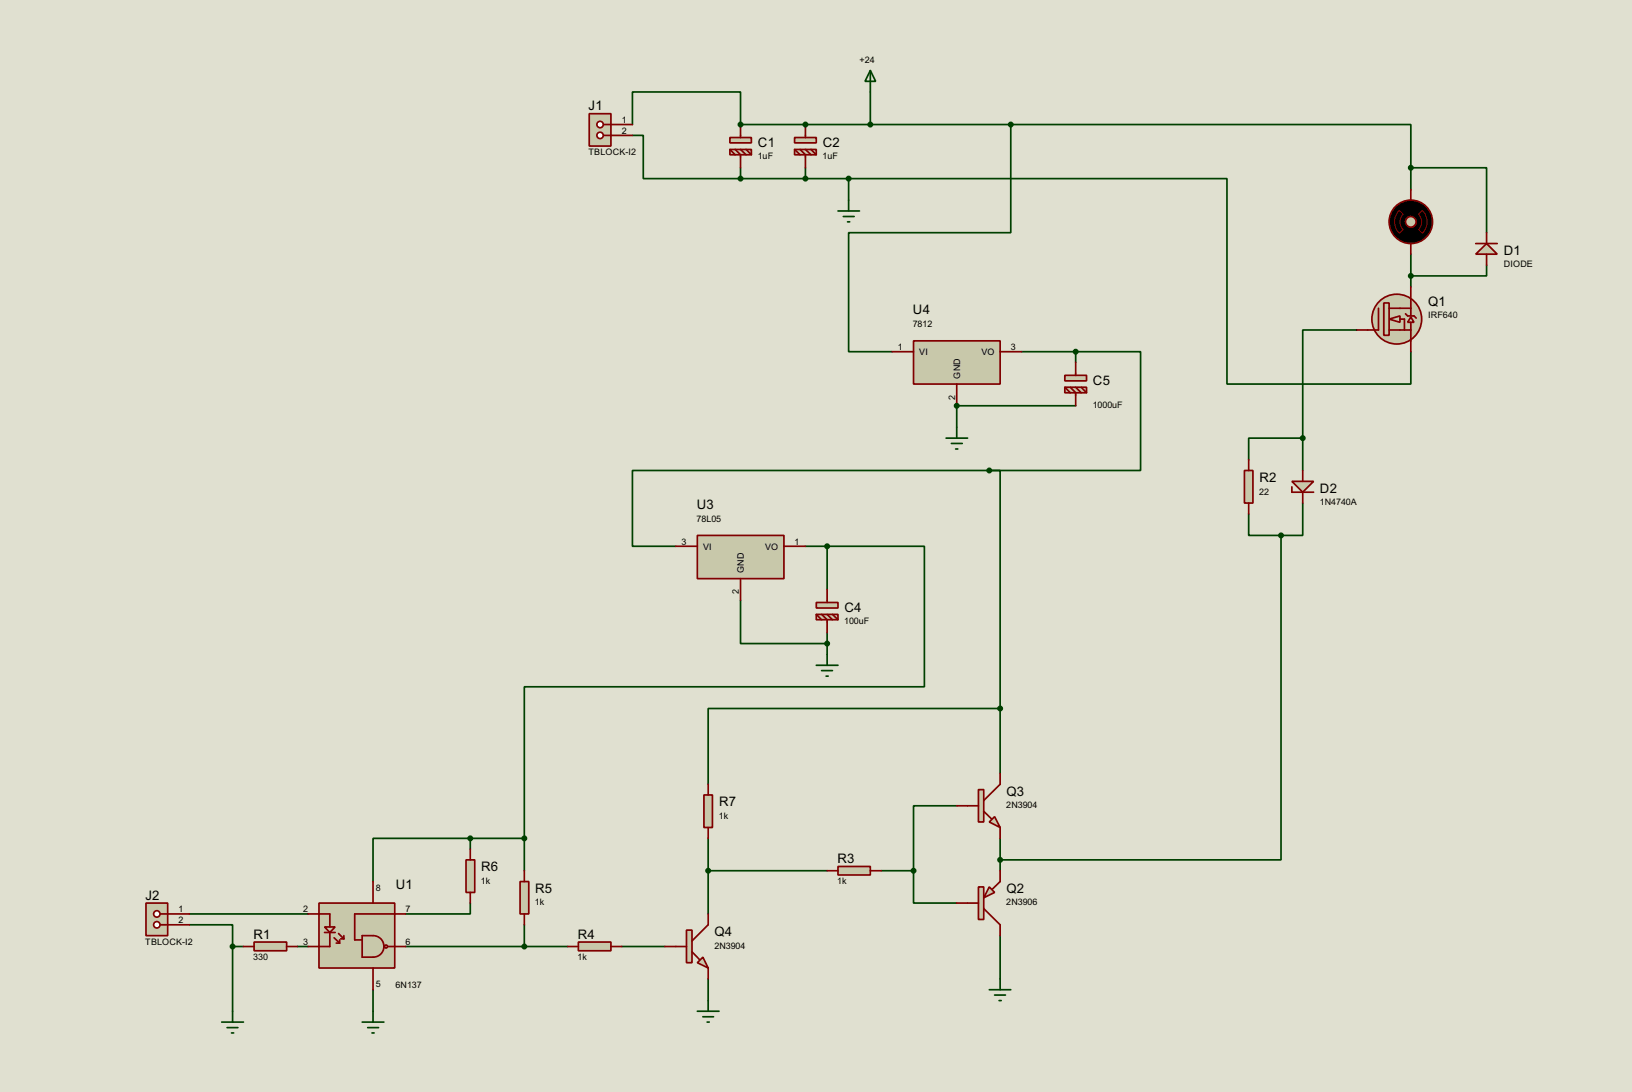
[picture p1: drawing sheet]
<svg xmlns="http://www.w3.org/2000/svg" width="383mm" height="256mm" viewBox="0 0 383 256" stroke-linecap="round" stroke-linejoin="round" font-family="sans-serif">
<path d="M0 0h383.5v256.5h-383.5z" fill="#e0e0d0"/>
<circle cx="174" cy="29.3" r=".2" fill="#004000"/>
<path d="M148.6 29.3v-7.7h25.4v7.7h15.3M189.3 39.4v2.6M44.5 217.2h10.2v5.1M44.5 214.7h27.9M54.7 222.3h2.5M54.7 222.3v15.2M69.9 222.3h2.5" fill="none" stroke="#004000" stroke-width=".4"/>
<circle cx="189.3" cy="29.3" r=".2" fill="#004000"/>
<g fill="none" stroke="#004000" stroke-width=".4">
<path d="M204.5 21.6v7.7h-15.2M189.3 42h10.1M199.4 42h88.9v48.2h43.2v-7.6M199.4 42v5M331.5 44.5v-5.1h17.8v15.3M331.5 59.7v7.7M318.8 77.5h-12.7v25.4M349.3 62.3v2.5h-17.8M224.8 95.3v5.1M306.1 102.9h-12.7v5.1M306.1 118.2v7.6h-5.1M306.1 102.9v7.6"/>
<path d="M293.4 120.7v5.1h7.6M301 125.8v76.2h-66M110.5 199.4v-2.5h-22.8v10.2M166.4 196.9v17.8M224.8 189.3h-10.1v15.2M235 181.7v-15.3h-68.6v17.8M235 196.9v7.6M110.5 212.1v2.6h-15.2M123.2 217.2v5.1M166.4 204.5h28M207.1 204.5h7.6M214.7 204.5v7.6h10.1"/>
<path d="M235 219.8v10.1M87.7 232.5v5M95.3 222.3h38.1M146.1 222.3h10.2M166.4 229.9v5.1"/>
</g>
<circle cx="224.8" cy="95.3" r=".2" fill="#004000"/>
<g fill="none" stroke="#004000" stroke-width=".4">
<path d="M148.6 31.8h2.6v10.2h22.8M174 39.4v2.6M204.5 29.3h33M237.5 29.3h94v10.1M237.5 29.3v25.4h-38.1v27.9h10.2M174 42h15.3M224.8 95.3h28M240.1 82.6h12.7M252.8 82.6h15.2v27.9h-35.5M252.8 82.6v2.5M232.5 110.5h2.5v55.9M232.5 110.5h-83.9v17.8h10.2"/>
<path d="M189.3 128.3h5.1M194.4 128.3h22.8v33h-94v35.6M194.4 128.3v10.2M174 141v10.2h20.4M194.4 148.6v5.1M110.5 196.9h12.7M123.2 196.9v7.6"/>
</g>
<path d="M138.5 26.7h5.1v7.6h-5.1z" fill="#c8c8aa" stroke="#800000" stroke-width=".4"/>
<path d="M141.8 29.3h1.8" fill="none" stroke="#800000" stroke-width=".4"/>
<circle cx="141" cy="29.3" r=".75" fill="#feffff" stroke="#800000" stroke-width=".4"/>
<path d="M141.8 31.8h1.8" fill="none" stroke="#800000" stroke-width=".4"/>
<circle cx="141" cy="31.8" r=".75" fill="#feffff" stroke="#800000" stroke-width=".4"/>
<path d="M143.6 29.3h5M143.6 31.8h5" fill="none" stroke="#800000" stroke-width=".4"/>
<g fill="#c8c8aa" stroke="#800000" stroke-width=".4">
<path d="M171.5 32.3h5.1v1.3h-5.1z"/>
<path d="M171.5 35.1h5.1v1.3h-5.1z"/>
</g>
<path d="M171.5 35.1l1.3 1.3M172.8 35.1l1.2 1.3v3M174 29.3v3M174 35.1l1.3 1.3M175.3 35.1l1.3 1.3" fill="none" stroke="#800000" stroke-width=".4"/>
<g fill="#c8c8aa" stroke="#800000" stroke-width=".4">
<path d="M186.7 32.3h5.1v1.3h-5.1z"/>
<path d="M186.7 35.1h5.1v1.3h-5.1z"/>
</g>
<path d="M186.7 35.1l1.3 1.3M188 35.1l1.3 1.3v3M189.3 29.3v3M189.3 35.1l1.3 1.3M190.6 35.1l1.2 1.3" fill="none" stroke="#800000" stroke-width=".4"/>
<circle cx="174" cy="29.3" r=".5" fill="#004000" stroke="#004000" stroke-width=".4"/>
<path d="M75 212.1h17.8v15.3h-17.8z" fill="#c8c8aa" stroke="#800000" stroke-width=".4"/>
<path d="M76.3 217.7h2.5l-1.3 1.3z" fill="#c8c8aa" stroke="#800000" stroke-width=".4"/>
<path d="M75 214.7h2.5v3M76.3 219h2.5M77.5 219v3.3h-2.5M79.6 219.3l1.2 1.2M80.8 219.8v.7M85.1 219.8a5.1 5.1 0 0 1 4.2 .5 2.53 2.53 0 0 1 .8 2.8 2.53 2.53 0 0 1-2.4 1.7h-2.6zM78.5 220.3l1.3 1.2M79 221.5h.8M79.8 220.8v.7M80.1 220.5h.7" fill="none" stroke="#800000" stroke-width=".4"/>
<circle cx="90.7" cy="222.3" r=".35" fill="#c8c8aa" stroke="#800000" stroke-width=".4"/>
<path d="M72.4 214.7h2.6M87.7 207.1v5M95.3 214.7h-11.9v6.1h1.7M72.4 222.3h2.6M87.7 227.4v5.1M91.2 222.3h4.1" fill="none" stroke="#800000" stroke-width=".4"/>
<path d="M34.3 212.1h5.1v7.7h-5.1z" fill="#c8c8aa" stroke="#800000" stroke-width=".4"/>
<path d="M37.6 214.7h1.8" fill="none" stroke="#800000" stroke-width=".4"/>
<circle cx="36.8" cy="214.7" r=".75" fill="#feffff" stroke="#800000" stroke-width=".4"/>
<path d="M37.6 217.2h1.8" fill="none" stroke="#800000" stroke-width=".4"/>
<circle cx="36.8" cy="217.2" r=".75" fill="#feffff" stroke="#800000" stroke-width=".4"/>
<path d="M39.4 214.7h5.1M39.4 217.2h5.1" fill="none" stroke="#800000" stroke-width=".4"/>
<path d="M54.7 237.5v2.6M52.1 240.1h5.1M53.4 241.4h2.5M54.4 242.6h.5" fill="none" stroke="#004000" stroke-width=".4"/>
<path d="M59.7 221.3h7.7v2h-7.7z" fill="#c8c8aa" stroke="#800000" stroke-width=".4"/>
<path d="M57.2 222.3h2.5M67.4 222.3h2.5" fill="none" stroke="#800000" stroke-width=".4"/>
<circle cx="54.6" cy="222.3" r=".5" fill="#004000" stroke="#004000" stroke-width=".4"/>
<g fill="#c8c8aa" stroke="#800000" stroke-width=".4">
<path d="M326.4 75l2.6-.8v1.5z"/>
<circle cx="328.2" cy="75" r="5.9"/>
</g>
<path d="M325.2 71.2h1.2v7.6h-1.2z" fill="#c8c8aa" stroke="#800000" stroke-width=".4"/>
<path d="M323.9 72.4v5.1h-2.5M326.4 77.5h5.1M326.4 72.4h5.1M329 75h1v2.5" fill="none" stroke="#800000" stroke-width=".4"/>
<path d="M331.5 74.5l.8 1.2h-1.5z" fill="#c8c8aa" stroke="#800000" stroke-width=".4"/>
<path d="M318.8 77.5h2.6M330.3 73.7l.5 .5h1.5l.5 .5M331.5 67.4v2.5M331.5 70.2v4M331.5 75.7v6.9" fill="none" stroke="#800000" stroke-width=".4"/>
<path d="M346.8 59.7l2.5-2.5 2.5 2.5z" fill="#c8c8aa" stroke="#800000" stroke-width=".4"/>
<path d="M346.8 57.2h5M349.3 54.7v2.5M349.3 59.7v2.6" fill="none" stroke="#800000" stroke-width=".4"/>
<circle cx="331.5" cy="52.1" r="5.1" fill="#000" stroke="#800000" stroke-width=".4"/>
<path d="M328.8 49.4l.9 .9a2.54 2.54 0 0 0 0 3.6l-.9 .9a3.8 3.8 0 0 1 0-5.4zM334.2 49.4a3.8 3.8 0 0 1 0 5.4l-.9-.9a2.54 2.54 0 0 0 0-3.6z" fill="none" stroke="#800000" stroke-width=".23"/>
<circle cx="331.5" cy="52.1" r="1.25" fill="#c8c8aa" stroke="#800000" stroke-width=".4"/>
<path d="M331.5 44.5v2.5M331.5 57.2v2.5" fill="none" stroke="#800000" stroke-width=".4"/>
<g fill="#004000" stroke="#004000" stroke-width=".4">
<circle cx="189.2" cy="42" r=".5"/>
<circle cx="189.2" cy="29.3" r=".5"/>
<circle cx="331.5" cy="64.8" r=".5"/>
<circle cx="331.5" cy="39.4" r=".5"/>
</g>
<path d="M303.6 113.1h5.1l-2.6 2.5z" fill="#c8c8aa" stroke="#800000" stroke-width=".4"/>
<path d="M303.6 114.4v1.2h5.1M306.1 110.5v2.6M306.1 115.6v2.6" fill="none" stroke="#800000" stroke-width=".4"/>
<path d="M292.4 110.5h2v7.7h-2z" fill="#c8c8aa" stroke="#800000" stroke-width=".4"/>
<path d="M293.4 108v2.5M293.4 118.2v2.5" fill="none" stroke="#800000" stroke-width=".4"/>
<circle cx="306.1" cy="102.9" r=".5" fill="#004000" stroke="#004000" stroke-width=".4"/>
<path d="M232.5 208.3l1.2 1.3-2.5 1.3z" fill="#c8c8aa" stroke="#800000" stroke-width=".4"/>
<path d="M229.9 208.3h1.3v7.7h-1.3z" fill="#c8c8aa" stroke="#800000" stroke-width=".4"/>
<path d="M224.8 212.1h5.1M231.2 213.4l3.8 3.8v2.6M235 204.5v2.6l-1.8 1.7" fill="none" stroke="#800000" stroke-width=".4"/>
<path d="M232.5 193.1l1.2-1.3 1.3 2.6z" fill="#c8c8aa" stroke="#800000" stroke-width=".4"/>
<path d="M229.9 185.5h1.3v7.6h-1.3z" fill="#c8c8aa" stroke="#800000" stroke-width=".4"/>
<path d="M224.8 189.3h5.1M231.2 190.6l1.8 1.7M235 181.7v2.5l-3.8 3.8M235 194.4v2.5" fill="none" stroke="#800000" stroke-width=".4"/>
<path d="M204.5 16.6l1.3 2.5h-2.5zM204.5 16.6v5M196.9 49.6h5.1M198.2 50.9h2.5M199.2 52.1h.5M199.4 47v2.6M232.5 232.5h5M233.7 233.7h2.6M234.8 235h.5M235 229.9v2.6" fill="none" stroke="#004000" stroke-width=".4"/>
<g fill="#004000" stroke="#004000" stroke-width=".4">
<circle cx="235" cy="202" r=".5"/>
<circle cx="301" cy="125.8" r=".5"/>
<circle cx="204.5" cy="29.3" r=".5"/>
<circle cx="199.4" cy="42" r=".5"/>
</g>
<path d="M163.9 226.1l1.3-1.3 1.2 2.6z" fill="#c8c8aa" stroke="#800000" stroke-width=".4"/>
<path d="M161.3 218.5h1.3v7.6h-1.3z" fill="#c8c8aa" stroke="#800000" stroke-width=".4"/>
<path d="M166.4 214.7v2.5l-3.8 3.8M156.3 222.3h5M162.6 223.6l1.8 1.8M166.4 227.4v2.5" fill="none" stroke="#800000" stroke-width=".4"/>
<path d="M196.9 203.5h7.6v2h-7.6z" fill="#c8c8aa" stroke="#800000" stroke-width=".4"/>
<path d="M194.4 204.5h2.5M204.5 204.5h2.6" fill="none" stroke="#800000" stroke-width=".4"/>
<circle cx="214.6" cy="204.5" r=".5" fill="#004000" stroke="#004000" stroke-width=".4"/>
<path d="M135.9 221.3h7.7v2h-7.7z" fill="#c8c8aa" stroke="#800000" stroke-width=".4"/>
<path d="M133.4 222.3h2.5M143.6 222.3h2.5" fill="none" stroke="#800000" stroke-width=".4"/>
<path d="M87.7 237.5v2.6M85.1 240.1h5.1M86.4 241.4h2.6M87.4 242.6h.5" fill="none" stroke="#004000" stroke-width=".4"/>
<path d="M163.9 125.8h20.3v10.1h-20.3z" fill="#c8c8aa" stroke="#800000" stroke-width=".4"/>
<path d="M158.8 128.3h5.1M174 135.9v5.1M184.2 128.3h5.1" fill="none" stroke="#800000" stroke-width=".4"/>
<circle cx="235" cy="166.4" r=".5" fill="#004000" stroke="#004000" stroke-width=".4"/>
<path d="M191.8 156.3h5.1M193.1 157.5h2.5M194.1 158.8h.5M194.4 153.7v2.6" fill="none" stroke="#004000" stroke-width=".4"/>
<path d="M122.2 207.1h2.1v7.6h-2.1z" fill="#c8c8aa" stroke="#800000" stroke-width=".4"/>
<path d="M123.2 204.5v2.6M123.2 214.7v2.5" fill="none" stroke="#800000" stroke-width=".4"/>
<circle cx="123.2" cy="222.3" r=".5" fill="#004000" stroke="#004000" stroke-width=".4"/>
<path d="M109.5 202h2.1v7.6h-2.1z" fill="#c8c8aa" stroke="#800000" stroke-width=".4"/>
<path d="M110.5 199.4v2.6M110.5 209.6v2.5" fill="none" stroke="#800000" stroke-width=".4"/>
<circle cx="110.5" cy="196.9" r=".5" fill="#004000" stroke="#004000" stroke-width=".4"/>
<path d="M163.9 237.5h5.1M165.2 238.8h2.5M166.4 235v2.5M166.2 240.1h.5" fill="none" stroke="#004000" stroke-width=".4"/>
<g fill="#c8c8aa" stroke="#800000" stroke-width=".4">
<path d="M191.8 141.5h5.1v1.3h-5.1z"/>
<path d="M191.8 144.3h5.1v1.3h-5.1z"/>
</g>
<path d="M194.4 138.5v3M191.8 144.3l1.3 1.3M193.1 144.3l1.3 1.3v3M194.4 144.3l1.2 1.3M195.6 144.3l1.3 1.3" fill="none" stroke="#800000" stroke-width=".4"/>
<path d="M165.4 186.7h2v7.7h-2z" fill="#c8c8aa" stroke="#800000" stroke-width=".4"/>
<path d="M166.4 184.2v2.5M166.4 194.4v2.5" fill="none" stroke="#800000" stroke-width=".4"/>
<circle cx="166.4" cy="204.5" r=".5" fill="#004000" stroke="#004000" stroke-width=".4"/>
<path d="M214.7 80.1h20.3v10.1h-20.3z" fill="#c8c8aa" stroke="#800000" stroke-width=".4"/>
<path d="M209.6 82.6h5.1M224.8 90.2v5.1M235 82.6h5.1" fill="none" stroke="#800000" stroke-width=".4"/>
<path d="M222.3 102.9h5.1M223.6 104.2h2.5M224.6 105.5h.5M224.8 100.4v2.5" fill="none" stroke="#004000" stroke-width=".4"/>
<g fill="#c8c8aa" stroke="#800000" stroke-width=".4">
<path d="M250.2 88.2h5.1v1.3h-5.1z"/>
<path d="M250.2 91h5.1v1.3h-5.1z"/>
</g>
<path d="M250.2 91l1.3 1.3M251.5 91l1.3 1.3v3M252.8 85.1v3.1M252.8 91l1.3 1.3M254.1 91l1.2 1.3" fill="none" stroke="#800000" stroke-width=".4"/>
<g fill="#004000" stroke="#004000" stroke-width=".4">
<circle cx="224.8" cy="95.3" r=".5"/>
<circle cx="252.7" cy="82.6" r=".5"/>
<circle cx="232.4" cy="110.5" r=".5"/>
<circle cx="194.3" cy="151.2" r=".5"/>
<circle cx="123.2" cy="196.9" r=".5"/>
<circle cx="194.3" cy="128.3" r=".5"/>
<circle cx="174" cy="42" r=".5"/>
<circle cx="237.5" cy="29.3" r=".5"/>
</g>
<g font-size="3.5">
<text x="138.3" y="25.9">J1</text>
<text x="178.1" y="34.5">C1</text>
<text x="193.3" y="34.5">C2</text>
<text x="353.4" y="59.9">D1</text>
<text x="335.6" y="71.8">Q1</text>
<text x="214.5" y="73.9">U4</text>
<text x="256.8" y="90.4">C5</text>
<text x="296" y="113.2">R2</text>
<text x="163.7" y="119.6">U3</text>
<text x="310.2" y="115.8">D2</text>
<text x="198.4" y="143.7">C4</text>
<text x="169" y="189.4">R7</text>
<text x="236.5" y="186.9">Q3</text>
<text x="196.8" y="202.7">R3</text>
<text x="93" y="208.8">U1</text>
<text x="113.1" y="204.7">R6</text>
<text x="125.8" y="209.8">R5</text>
<text x="236.5" y="209.8">Q2</text>
<text x="34.2" y="211.3">J2</text>
<text x="59.6" y="220.5">R1</text>
<text x="135.8" y="220.5">R4</text>
<text x="167.9" y="219.9">Q4</text>
</g>
<g font-size="2.4">
<text x="202" y="14.8">+24</text>
<text x="146.1" y="28.9">1</text>
<text x="146.1" y="31.4">2</text>
<text x="138.3" y="36.5">TBLOCK-I2</text>
<text x="178.1" y="37.4">1uF</text>
<text x="193.3" y="37.4">1uF</text>
<text x="353.3" y="62.8">DIODE</text>
<text x="214.5" y="76.8">7812</text>
<text x="335.5" y="74.7">IRF640</text>
<text x="211" y="82.2">1</text>
<text x="216" y="83.4">VI</text>
<text x="230.6" y="83.4">VO</text>
<text x="237.5" y="82.2">3</text>
<text x="225.6" y="88.9" transform="rotate(-90 225.6 88.9)">GND</text>
<text x="224.4" y="93.9" transform="rotate(-90 224.4 93.9)">2</text>
<text x="256.8" y="95.8">1000uF</text>
<text x="295.9" y="116.2">22</text>
<text x="310.1" y="118.7">1N4740A</text>
<text x="163.7" y="122.5">78L05</text>
<text x="160.2" y="127.9">3</text>
<text x="165.2" y="129.1">VI</text>
<text x="179.8" y="129.1">VO</text>
<text x="186.7" y="127.9">1</text>
<text x="174.8" y="134.6" transform="rotate(-90 174.8 134.6)">GND</text>
<text x="173.6" y="139.6" transform="rotate(-90 173.6 139.6)">2</text>
<text x="198.4" y="146.6">100uF</text>
<text x="236.5" y="189.8">2N3904</text>
<text x="168.9" y="192.4">1k</text>
<text x="88.3" y="209.2">8</text>
<text x="113" y="207.6">1k</text>
<text x="196.7" y="207.7">1k</text>
<text x="42" y="214.3">1</text>
<text x="71.3" y="214.3">2</text>
<text x="95.3" y="214.3">7</text>
<text x="125.7" y="212.7">1k</text>
<text x="236.5" y="212.7">2N3906</text>
<text x="34.1" y="222">TBLOCK-I2</text>
<text x="42" y="216.8">2</text>
<text x="71.3" y="221.9">3</text>
<text x="95.3" y="221.9">6</text>
<text x="59.5" y="225.5">330</text>
<text x="135.7" y="225.5">1k</text>
<text x="167.9" y="222.8">2N3904</text>
<text x="88.3" y="231.9">5</text>
<text x="93" y="232.1">6N137</text>
</g>
</svg>
